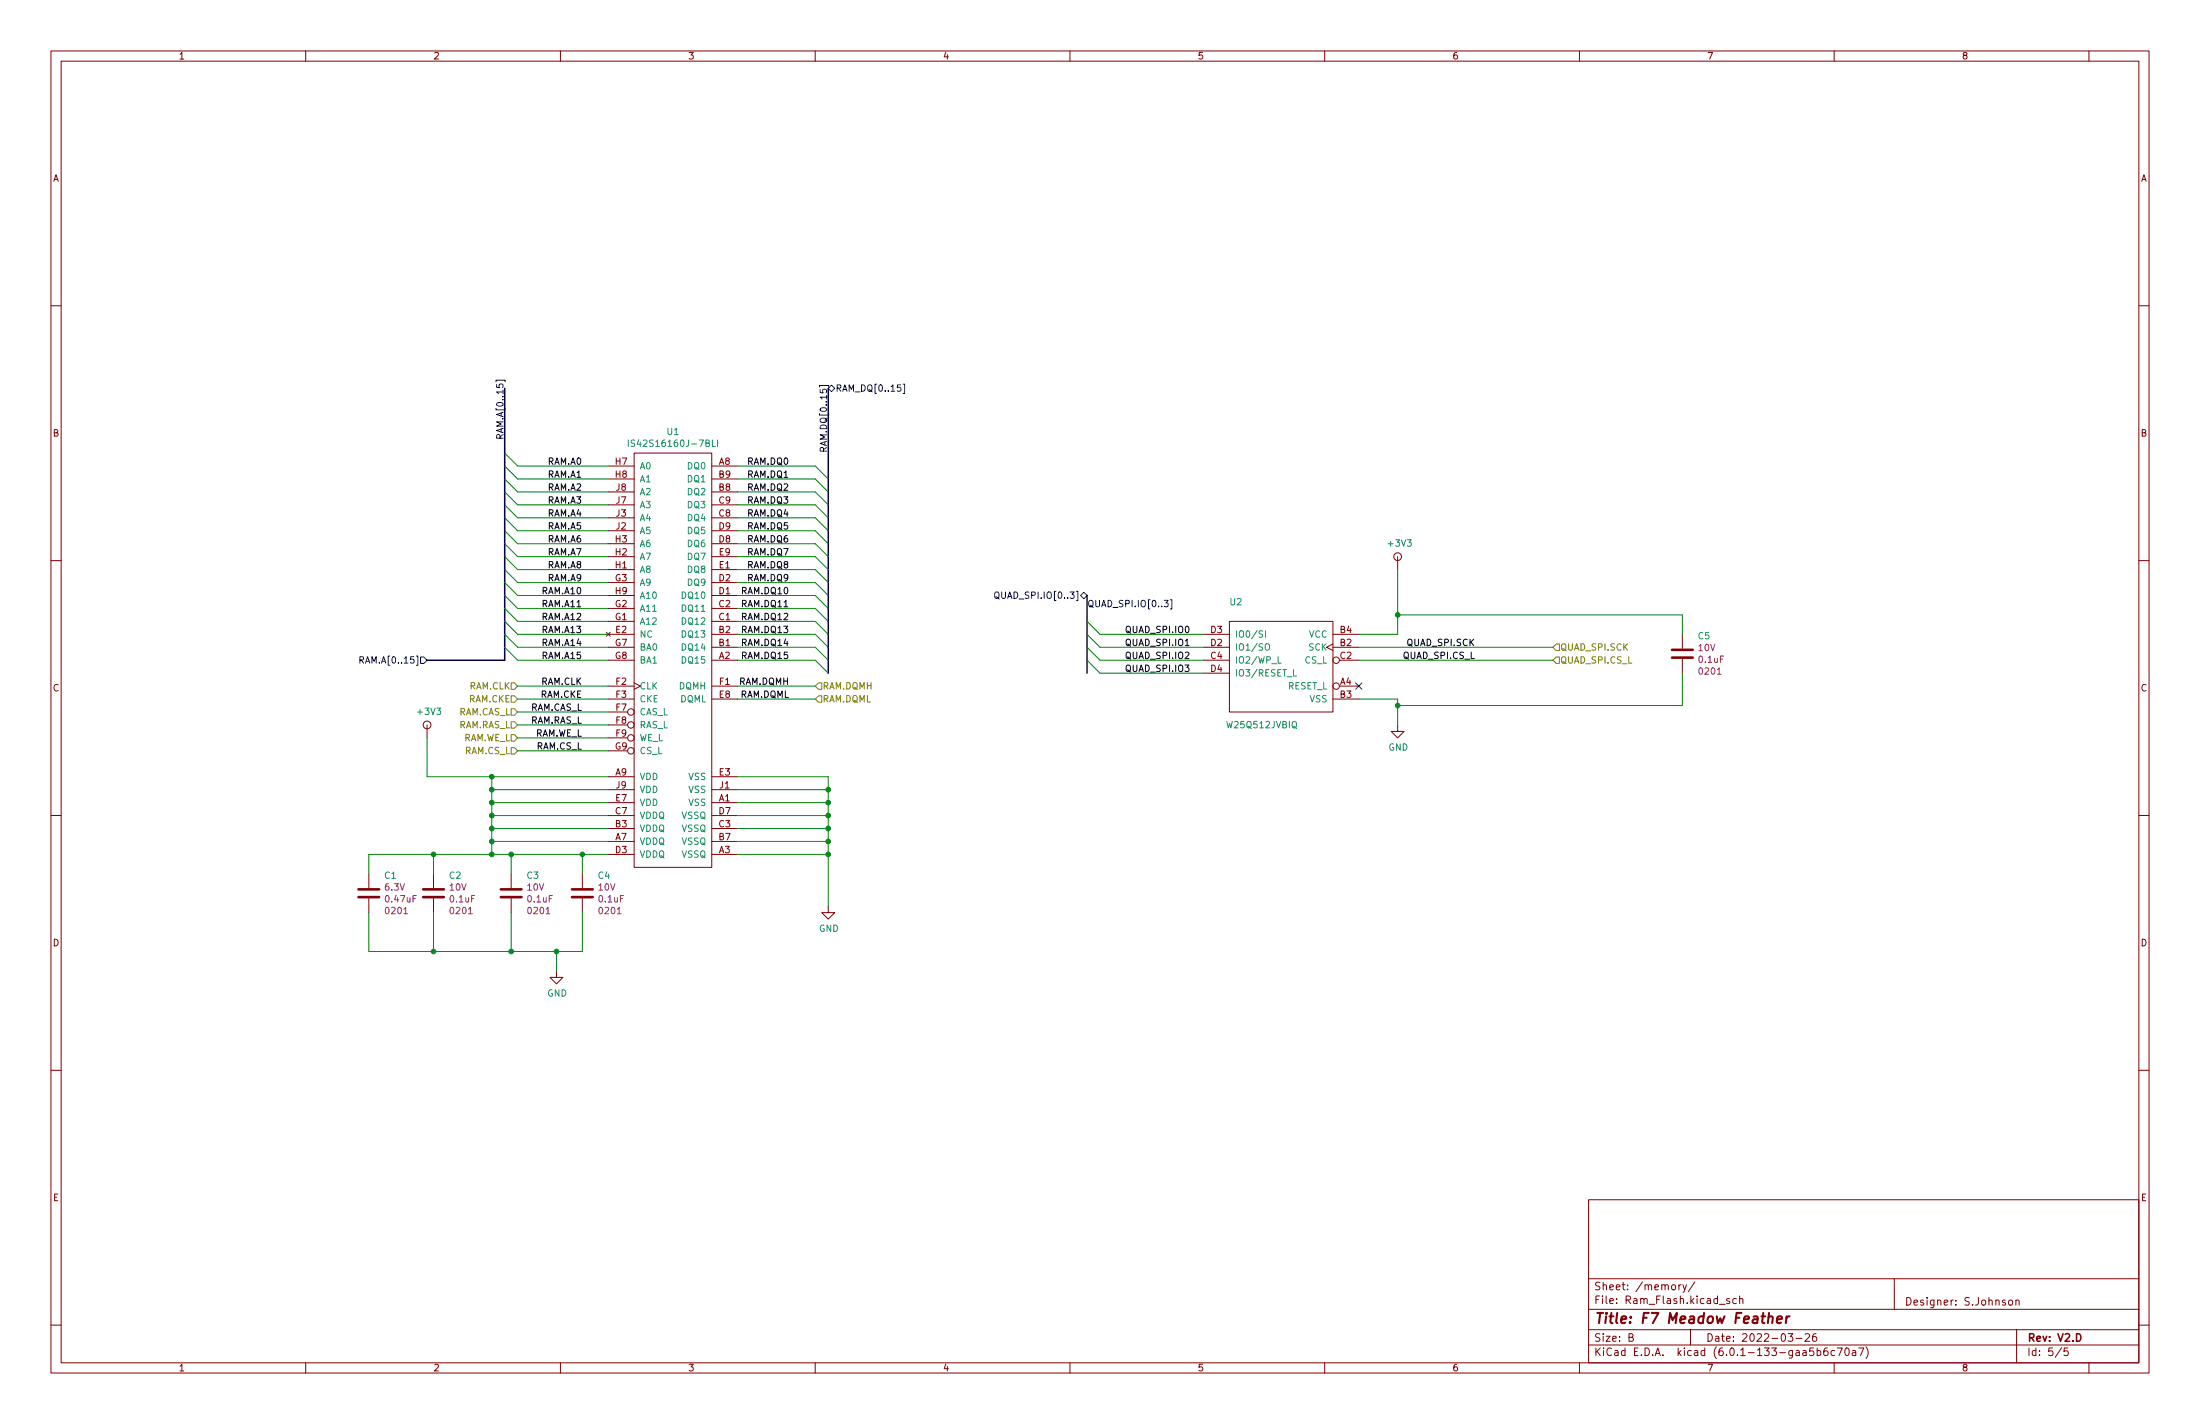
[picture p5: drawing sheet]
<svg xmlns="http://www.w3.org/2000/svg" width="432mm" height="279mm" viewBox="0 0 432 279" stroke-linecap="round" stroke-linejoin="round" font-family="sans-serif">
<g fill="none" stroke="#840000" stroke-width=".2">
<path d="M10 10h411.8v259.4h-411.8zM12 12h407.8v255.4h-407.8zM60 10v2M110 10v2M160 10v2M210 10v2M260 10v2M310 10v2M360 10v2M410 10v2M10 60h2M419.8 60h2"/>
<path d="M119.4 91.4h5.1M119.4 96.5h5.1M119.4 94h5.1M119.4 99.1h5.1M124.5 88.9h15.2v81.3h-15.2zM139.7 91.4h5.1M139.7 96.5h5.1M139.7 94h5.1M139.7 99.1h5.1M10 110h2M119.4 119.4h5.1M119.4 101.6h5.1"/>
<path d="M119.4 116.8h5.1M119.4 114.3h5.1M119.4 106.7h5.1M119.4 104.1h5.1M119.4 111.8h5.1M119.4 109.2h5.1M139.7 119.4h5.1M139.7 101.6h5.1M139.7 116.8h5.1M139.7 114.3h5.1M139.7 106.7h5.1M139.7 104.1h5.1"/>
<path d="M139.7 111.8h5.1M139.7 109.2h5.1M274.3 109.2v2.6M419.8 110h2M119 124.1l.8 .7M119.4 134.6h5.1M119.4 127h5.1M119.4 137.2h5.1M119.4 124.5h5.1M119.4 129.5h5.1M119.4 121.9h5.1M119.4 139.7h3.8"/>
<path d="M119.8 124.1l-.8 .7M124.5 134l1.2 .6-1.2 .7M139.7 134.6h5.1M139.7 127h5.1M139.7 137.2h5.1M139.7 124.5h5.1M139.7 129.5h5.1M139.7 121.9h5.1M236.2 127h5.1M236.2 124.5h5.1M236.2 129.5h5.1M236.2 132.1h5.1"/>
<path d="M241.3 121.9h20.3v17.8h-20.3zM261.6 126.4l-1.3 .6 1.3 .6M261.6 127h5.1M261.6 137.2h5.1M261.6 124.5h5.1M262.9 134.6h3.8M262.9 129.5h3.8M330.2 124.5v2.8M330.2 129.3v2.8M10 160h2M83.8 142.2v2.6M119.4 152.4h5.1"/>
<path d="M119.4 157.5h5.1M119.4 142.2h3.8M119.4 144.8h3.8M119.4 147.3h3.8M119.4 154.9h5.1M139.7 152.4h5.1M139.7 157.5h5.1M139.7 154.9h5.1M274.3 142.2v1.3h1.3l-1.3 1.3-1.3-1.3h1.3M419.8 160h2M72.4 171.5v2.7M72.4 176.3v2.8"/>
<path d="M85.1 171.5v2.7M85.1 176.3v2.8M100.3 171.5v2.7M100.3 176.3v2.8M114.3 171.5v2.7M114.3 176.3v2.8M119.4 160h5.1M119.4 167.6h5.1M119.4 165.1h5.1M119.4 162.6h5.1M139.7 160h5.1M139.7 167.6h5.1"/>
<path d="M139.7 165.1h5.1M139.7 162.6h5.1M162.6 177.8v1.3h1.2l-1.2 1.2-1.3-1.2h1.3M109.2 190.5v1.3h1.3l-1.3 1.2-1.3-1.2h1.3M10 210h2M419.8 210h2M311.8 235.4h108v32h-108zM10 260h2M311.8 256.9h108M311.8 250.9h108M329.5 252.1v1M329.9 252.1l-.2 .1-.2 .2"/>
<path d="M330.3 252.1l.4 1M331 252.1l-.5 1.3-.2 .2M332.7 251.5l-1.3 1.9M337.4 255.9h1.2M339.4 254.9l-.3-.1-.2 .2v.2l.5 .2v.3h-.5M340.8 254.9l-.4-.1-.3 .3 .1 .6h.6M341.4 254.9l.3-.1 .3 .1 .1 .9M341.4 254.3v1.5M371.8 250.9v6M394.4 255.1h.3l.3 .3v.4l-.3 .3-.3-.1-.2-.2zM395.7 255.2l.2-.1h.3l.1 1M395.7 255.1v1"/>
<path d="M419.8 260h2M60 267.4v2M110 267.4v2M160 267.4v2M210 267.4v2M260 267.4v2M310 267.4v2M311.8 263.9h108M311.8 260.9h108M319.7 262.4l.7-.1 .1-.2-.1-.4h-.7v1.5h.6l.3-.3a.39 .39 0 0 0-.4-.5M331.8 260.9v3M350.9 261.7h1l-.5 .5 .4 .2v.6l-.2 .2-.7-.2"/>
<path d="M352.5 262.6h1.2M354.3 261.8l.6-.1 .3 .4-1 1.1h1M355.9 264.5h-.7v.7l.2-.2 .5 .1 .1 .2-.1 .5-.2 .2-.5-.2M356.4 261.7a.6 .6 0 0 0-.7 .6v.6l.2 .2 .4 .1 .2-.2 .1-.5-.2-.2-.4-.1-.3 .3M356.7 265h.4l.3 .3-.2 .6h-.5M356.7 264.5v1.5M358.7 264.5h-.5a1.01 1.01 0 0 0 0 1.5l.5-.2 .1-.5-.3-.3-.4 .1-.2 .2M360 267.4v2M360.1 265h-.4l-.3 .3 .1 .6h.6M360.6 264.5h1l-.7 1.5M362.3 264.5h.1a.8 .8 0 0 1 .6 .7 .8 .8 0 0 1-.6 .8 .99 .99 0 0 1-.1-1.5zM363.6 265h.6v1"/>
<path d="M364.2 265.3l-.5 .1-.2 .2 .2 .4 .5-.1M364.8 264.5h1l-.6 1.5M366.2 264.3a1.72 1.72 0 0 1 0 2.2M395.8 260.9v6.5M404.7 264.4l-1.3 1.9M405.9 264.5h-.7l-.1 .7 .2-.2 .5 .1 .1 .2v.5l-.2 .2-.6-.2M410 267.4v2"/>
<circle cx="274.3" cy="109.2" r=".76"/>
<circle cx="123.8" cy="139.7" r=".63"/>
<circle cx="262.3" cy="134.6" r=".63"/>
<circle cx="262.3" cy="129.5" r=".63"/>
<circle cx="83.8" cy="142.2" r=".76"/>
<circle cx="123.8" cy="144.8" r=".63"/>
<circle cx="123.8" cy="147.3" r=".63"/>
<circle cx="123.8" cy="142.2" r=".63"/>
</g>
<path d="M407.6 261.7a.76 .76 0 0 1 .8 .7 .76 .76 0 0 1-.8 .8z" fill="none" stroke="#840000" stroke-width=".3"/>
<path d="M347.1 258.5a.49 .49 0 0 1 .9 .1l-.2 1M348.8 258.9l1-.2-.1-.3-.6-.1-.3 .3v.9h.8M350.7 258.3l-.2 1.3M351.2 258.3l-.4 .1-.2 .3" fill="none" stroke="#840000" stroke-width=".4"/>
<path d="M328.2 129h4M328.2 127.5h4M70.4 176h4M70.4 174.5h4M83.1 176h4M83.1 174.5h4M98.3 176h4.1M98.3 174.5h4.1M112.3 176h4M112.3 174.5h4" fill="none" stroke="#840000" stroke-width=".51"/>
<path d="M123.3 86.3v1.3M124.6 86.4l-.5-.1-.2 .1v.4l.6 .3 .1 .3-.3 .2-.4-.1M139.8 86.3v1.3h.6M140.8 86.3v1.3M247.8 123.8h-.4l-.2 .1v.3l.5 .3 .1 .3-.2 .2h-.5M248.4 126.5l.2-.2a.43 .43 0 0 1 .6 .4v.5a.42 .42 0 0 1-.5 .4 .42 .42 0 0 1-.4-.4zM248.4 123.8v1.2M250.9 128.8v1.3h.6M253.9 131.4v1.3h.6" fill="none" stroke="#008484" stroke-width=".2"/>
<g fill="none" stroke="#000084" stroke-width=".2">
<path d="M97.3 74.9v-.3h1.9v.3M160.8 75.9v-.3h1.9v.3M161 76.4v.6l.6 .1-.1-.2v-.4l.2-.1h.4l.1 .2-.1 .5M162.6 76.2l.6-.6 .6 .6-.6 .6zM177.3 75.4h.3v1.8h-.3M195.3 116.3l.2-.2a.43 .43 0 0 1 .6 .5v.4a.42 .42 0 0 1-.5 .4 .42 .42 0 0 1-.4-.4zM195.5 117.1l.6 .4M212.1 116.8l.6-.6 .7 .6-.7 .7zM228.5 117.8h.8l-.4 .5 .3 .1v.5l-.2 .2-.5-.2M229.7 117.7h.3v1.8h-.3M70.6 129.5l.6-.1 .1-.4-.7-.2v1.3M70.9 129.5l.5 .6"/>
<path d="M82.5 128.9h.7l.6 .6-.6 .7h-.7zM266.1 134l1.2 1.2M267.3 134l-1.2 1.2"/>
</g>
<path d="M100.3 134h.7l.6 .6-.6 .7h-.7zM100.3 139.1h.7l.6 .6-.6 .6h-.7zM100.3 136.5h.7l.6 .7-.6 .6h-.7zM160.7 136.5h.6v1.3h-.6l-.7-.6zM160.7 134h.6v1.3h-.6l-.7-.7zM305.4 126.4h.7v1.2h-.7l-.6-.6zM305.4 128.9h.7v1.3h-.7l-.6-.7zM100.3 141.6h.7l.6 .6-.6 .7h-.7zM100.3 144.1h.7l.6 .7-.6 .6h-.7zM100.3 146.7h.7l.6 .6-.6 .7h-.7z" fill="none" stroke="#848400" stroke-width=".2"/>
<path d="M99.1 76.2v53.3h-15.3M162.6 76.2v55.9M213.4 116.8v15.3" fill="none" stroke="#000084" stroke-width=".3"/>
<g fill="none" stroke="#008400" stroke-width=".2">
<path d="M99.1 99.1l2.5 2.5h17.8M99.1 96.5l2.5 2.6h17.8M99.1 91.4l2.5 2.6h17.8M99.1 94l2.5 2.5h17.8M99.1 88.9l2.5 2.5h17.8M144.8 99.1h15.2l2.6 2.5M144.8 94h15.2l2.6 2.5M144.8 96.5h15.2l2.6 2.6M144.8 91.4h15.2l2.6 2.6M99.1 116.8l2.5 2.6h17.8M99.1 109.2l2.5 2.6h17.8M99.1 104.1l2.5 2.6h17.8"/>
<path d="M99.1 101.6l2.5 2.5h17.8M99.1 106.7l2.5 2.5h17.8M99.1 111.8l2.5 2.5h17.8M99.1 119.4l2.5 2.5h17.8M99.1 114.3l2.5 2.5h17.8M144.8 119.4h15.2l2.6 2.5M144.8 111.8h15.2l2.6 2.5M144.8 106.7h15.2l2.6 2.5M144.8 101.6h15.2l2.6 2.5M144.8 104.1h15.2l2.6 2.6M144.8 109.2h15.2l2.6 2.6M144.8 114.3h15.2l2.6 2.5"/>
<path d="M144.8 116.8h15.2l2.6 2.6M274.3 111.8v12.7h-7.6M99.1 124.5l2.5 2.5h17.8M99.1 121.9l2.5 2.6h17.8M99.1 127l2.5 2.5h17.8M101.6 137.2h17.8M101.6 139.7h17.8M101.6 134.6h17.8M144.8 127h15.2l2.6 2.5M144.8 124.5h15.2l2.6 2.5M144.8 129.5h15.2l2.6 2.6M144.8 137.2h15.2"/>
<path d="M144.8 134.6h15.2M144.8 121.9h15.2l2.6 2.6M213.4 124.5l2.5 2.5h20.3M213.4 129.5l2.5 2.6h20.3M213.4 121.9l2.5 2.6h20.3M213.4 127l2.5 2.5h20.3M266.7 127h38.1M266.7 129.5h38.1M266.7 137.2h7.6v5M274.3 120.7h55.9v3.8M330.2 132.1v6.3h-55.9M83.8 144.8v7.6h35.6"/>
<path d="M96.5 152.4v15.2M96.5 157.5h22.9M96.5 154.9h22.9M101.6 144.8h17.8M101.6 147.3h17.8M101.6 142.2h17.8M144.8 152.4h17.8v25.4M144.8 157.5h17.8M144.8 154.9h17.8M72.4 179.1v7.6h41.9v-7.6M85.1 167.6v3.9M85.1 179.1v7.6"/>
<path d="M96.5 165.1h22.9M96.5 162.6h22.9M96.5 160h22.9M100.3 167.6v3.9M100.3 179.1v7.6M114.3 167.6v3.9M119.4 167.6h-47v3.9M144.8 167.6h17.8M144.8 165.1h17.8M144.8 162.6h17.8M144.8 160h17.8M109.2 186.7v3.8"/>
</g>
<g fill="#008400" stroke="#008400" stroke-width=".2">
<circle cx="162.6" cy="154.9" r=".46"/>
<circle cx="162.6" cy="157.5" r=".46"/>
<circle cx="162.6" cy="160" r=".46"/>
<circle cx="85.1" cy="167.6" r=".46"/>
<circle cx="96.5" cy="162.6" r=".46"/>
<circle cx="96.5" cy="167.6" r=".46"/>
<circle cx="100.3" cy="167.6" r=".46"/>
<circle cx="96.5" cy="165.1" r=".46"/>
<circle cx="100.3" cy="186.7" r=".46"/>
<circle cx="85.1" cy="186.7" r=".46"/>
<circle cx="109.2" cy="186.7" r=".46"/>
<circle cx="114.3" cy="167.6" r=".46"/>
<circle cx="162.6" cy="165.1" r=".46"/>
<circle cx="162.6" cy="167.6" r=".46"/>
<circle cx="162.6" cy="162.6" r=".46"/>
<circle cx="96.5" cy="154.9" r=".46"/>
<circle cx="96.5" cy="152.4" r=".46"/>
<circle cx="96.5" cy="160" r=".46"/>
<circle cx="96.5" cy="157.5" r=".46"/>
<circle cx="274.3" cy="120.7" r=".46"/>
<circle cx="274.3" cy="138.4" r=".46"/>
</g>
<text font-size="2.8" fill="#840000" x="312.8" y="259.7">Title: F7 Meadow Feather</text>
<g font-size="2.1" fill="#840000">
<text x="312.8" y="255.9">File: Ram_Flash.kicad_sch</text>
<text x="312.8" y="253.2">Sheet: /memory/</text>
<text x="373.8" y="256.1">Designer: S.Johnson</text>
<text x="312.8" y="263.2">Size: B</text>
<text x="334.8" y="263.2">Date: 2022-03-26</text>
<text x="397.8" y="263.2">Rev: V2.D</text>
<text x="312.8" y="266">KiCad E.D.A. kicad (6.0.1-133-gaa5b6c70a7)</text>
<text x="397.8" y="266">Id: 5/5</text>
</g>
<g font-size="1.8" fill="#840000">
<text x="35" y="11.7">1</text>
<text x="85" y="11.7">2</text>
<text x="135" y="11.7">3</text>
<text x="185" y="11.7">4</text>
<text x="235" y="11.7">5</text>
<text x="285" y="11.7">6</text>
<text x="335" y="11.7">7</text>
<text x="385" y="11.7">8</text>
<text x="10.3" y="35.6">A</text>
<text x="420.1" y="35.6">A</text>
<text x="10.3" y="85.7">B</text>
<text x="420.1" y="85.7">B</text>
<text x="120.8" y="91.2">H7</text>
<text x="120.8" y="93.7">H8</text>
<text x="141.1" y="91.2">A8</text>
<text x="141.1" y="93.7">B9</text>
<text x="120.9" y="101.3">J3</text>
<text x="120.9" y="98.8">J7</text>
<text x="120.9" y="96.3">J8</text>
<text x="141.1" y="96.3">B8</text>
<text x="141.1" y="101.3">C8</text>
<text x="141.1" y="98.8">C9</text>
<text x="120.8" y="106.4">H3</text>
<text x="120.9" y="103.9">J2</text>
<text x="141.1" y="106.4">D8</text>
<text x="141.1" y="103.9">D9</text>
<text x="120.8" y="111.5">H1</text>
<text x="120.8" y="109">H2</text>
<text x="141.2" y="111.5">E1</text>
<text x="141.2" y="109">E9</text>
<text x="120.7" y="119.1">G2</text>
<text x="120.7" y="114">G3</text>
<text x="120.8" y="116.6">H9</text>
<text x="141.1" y="119.1">C2</text>
<text x="141.1" y="116.6">D1</text>
<text x="141.1" y="114">D2</text>
<text x="120.7" y="121.7">G1</text>
<text x="120.8" y="124.2">E2</text>
<text x="141.1" y="124.2">B2</text>
<text x="141.1" y="121.7">C1</text>
<text x="237.6" y="124.2">D3</text>
<text x="263" y="124.2">B4</text>
<text x="120.7" y="126.7">G7</text>
<text x="120.7" y="129.3">G8</text>
<text x="141.1" y="129.3">A2</text>
<text x="141.1" y="126.7">B1</text>
<text x="237.6" y="129.3">C4</text>
<text x="237.6" y="126.7">D2</text>
<text x="237.6" y="131.8">D4</text>
<text x="263" y="126.7">B2</text>
<text x="263" y="129.3">C2</text>
<text x="10.3" y="135.6">C</text>
<text x="120.9" y="134.4">F2</text>
<text x="120.9" y="136.9">F3</text>
<text x="141.2" y="136.9">E8</text>
<text x="141.2" y="134.4">F1</text>
<text x="263" y="134.4">A4</text>
<text x="263" y="136.9">B3</text>
<text x="420.1" y="135.6">C</text>
<text x="120.9" y="139.4">F7</text>
<text x="120.9" y="142">F8</text>
<text x="120.7" y="147.1">G9</text>
<text x="120.9" y="144.5">F9</text>
<text x="120.8" y="152.1">A9</text>
<text x="120.9" y="154.7">J9</text>
<text x="141.2" y="152.1">E3</text>
<text x="141.3" y="154.7">J1</text>
<text x="120.8" y="159.8">C7</text>
<text x="120.8" y="157.2">E7</text>
<text x="141.1" y="159.8">D7</text>
<text x="141.1" y="157.2">A1</text>
<text x="120.8" y="164.8">A7</text>
<text x="120.8" y="162.3">B3</text>
<text x="120.8" y="167.4">D3</text>
<text x="141.1" y="167.4">A3</text>
<text x="141.1" y="164.8">B7</text>
<text x="141.1" y="162.3">C3</text>
<text x="10.3" y="185.7">D</text>
<text x="420.1" y="185.7">D</text>
<text x="10.4" y="235.7">E</text>
<text x="420.2" y="235.7">E</text>
<text x="35" y="269.1">1</text>
<text x="85" y="269.1">2</text>
<text x="135" y="269.1">3</text>
<text x="185" y="269.1">4</text>
<text x="235" y="269.1">5</text>
<text x="285" y="269.1">6</text>
<text x="335" y="269.1">7</text>
<text x="385" y="269.1">8</text>
</g>
<g font-size="1.8" fill="#000084">
<text x="163.9" y="76.8">RAM_DQ[0..15]</text>
<text x="98.8" y="86.4" transform="rotate(-90 98.8 86.4)">RAM.A[0..15]</text>
<text x="162.3" y="88.9" transform="rotate(-90 162.3 88.9)">RAM.DQ[0..15]</text>
<text x="196.5" y="117.5">QUAD_SPI.IO[0..3]</text>
<text x="213.4" y="119.1">QUAD_SPI.IO[0..3]</text>
<text x="71.5" y="130.2">RAM.A[0..15]</text>
</g>
<g font-size="1.8" fill="#008484">
<text x="124.5" y="87.7">IS42S16160J-7BLI</text>
<text x="130.9" y="85.3">U1</text>
<text x="125.5" y="92.1">A0</text>
<text x="125.5" y="94.6">A1</text>
<text x="135" y="92.1">DQ0</text>
<text x="135" y="94.6">DQ1</text>
<text x="125.5" y="99.7">A3</text>
<text x="125.5" y="97.2">A2</text>
<text x="135" y="97.2">DQ2</text>
<text x="135" y="99.7">DQ3</text>
<text x="125.5" y="107.3">A6</text>
<text x="125.5" y="104.8">A5</text>
<text x="125.5" y="102.2">A4</text>
<text x="135" y="102.2">DQ4</text>
<text x="135" y="107.3">DQ6</text>
<text x="135" y="104.8">DQ5</text>
<text x="272.6" y="107.2">+3V3</text>
<text x="125.5" y="112.4">A8</text>
<text x="125.5" y="109.9">A7</text>
<text x="135" y="112.4">DQ8</text>
<text x="135" y="109.9">DQ7</text>
<text x="125.5" y="114.9">A9</text>
<text x="125.5" y="117.5">A10</text>
<text x="134.1" y="117.5">DQ10</text>
<text x="135" y="114.9">DQ9</text>
<text x="241.4" y="118.7">U2</text>
<text x="125.5" y="125.1">NC</text>
<text x="125.5" y="122.6">A12</text>
<text x="125.5" y="120">A11</text>
<text x="134.1" y="125.1">DQ13</text>
<text x="134.1" y="122.6">DQ12</text>
<text x="134.1" y="120">DQ11</text>
<text x="242.3" y="125.1">IO0/SI</text>
<text x="256.9" y="125.1">VCC</text>
<text x="333.3" y="125.4">C5</text>
<text x="125.5" y="127.6">BA0</text>
<text x="125.5" y="130.2">BA1</text>
<text x="134.1" y="130.2">DQ15</text>
<text x="134.1" y="127.6">DQ14</text>
<text x="242.3" y="130.2">IO2/WP_L</text>
<text x="242.3" y="127.6">IO1/SO</text>
<text x="256.1" y="130.2">CS_L</text>
<text x="256.9" y="127.6">SCK</text>
<text x="125.5" y="135.3">CLK</text>
<text x="125.5" y="137.8">CKE</text>
<text x="133.3" y="135.3">DQMH</text>
<text x="133.5" y="137.8">DQML</text>
<text x="242.3" y="132.7">IO3/RESET_L</text>
<text x="252.6" y="135.3">RESET_L</text>
<text x="257.1" y="137.8">VSS</text>
<text x="82.1" y="140.3">+3V3</text>
<text x="125.5" y="140.3">CAS_L</text>
<text x="125.5" y="142.9">RAS_L</text>
<text x="241" y="142.9">W25Q512JVBIQ</text>
<text x="125.5" y="145.4">WE_L</text>
<text x="125.5" y="148">CS_L</text>
<text x="272.5" y="147.3">GND</text>
<text x="125.5" y="153">VDD</text>
<text x="125.5" y="155.6">VDD</text>
<text x="135.1" y="153">VSS</text>
<text x="135.1" y="155.6">VSS</text>
<text x="125.5" y="160.7">VDDQ</text>
<text x="125.5" y="158.1">VDD</text>
<text x="133.8" y="160.7">VSSQ</text>
<text x="135.1" y="158.1">VSS</text>
<text x="125.5" y="165.7">VDDQ</text>
<text x="125.5" y="163.2">VDDQ</text>
<text x="133.8" y="165.7">VSSQ</text>
<text x="133.8" y="163.2">VSSQ</text>
<text x="75.5" y="172.4">C1</text>
<text x="88.2" y="172.4">C2</text>
<text x="103.4" y="172.4">C3</text>
<text x="117.4" y="172.4">C4</text>
<text x="125.5" y="168.3">VDDQ</text>
<text x="133.8" y="168.3">VSSQ</text>
<text x="160.7" y="182.8">GND</text>
<text x="107.4" y="195.5">GND</text>
</g>
<g font-size="1.8">
<text x="107.5" y="93.7">RAM.A1</text>
<text x="107.5" y="91.2">RAM.A0</text>
<text x="146.8" y="91.2">RAM.DQ0</text>
<text x="146.8" y="93.7">RAM.DQ1</text>
<text x="107.5" y="101.3">RAM.A4</text>
<text x="107.5" y="96.3">RAM.A2</text>
<text x="107.5" y="98.8">RAM.A3</text>
<text x="146.8" y="101.3">RAM.DQ4</text>
<text x="146.8" y="96.3">RAM.DQ2</text>
<text x="146.8" y="98.8">RAM.DQ3</text>
<text x="107.5" y="103.9">RAM.A5</text>
<text x="107.5" y="106.4">RAM.A6</text>
<text x="146.8" y="103.9">RAM.DQ5</text>
<text x="146.8" y="106.4">RAM.DQ6</text>
<text x="107.5" y="109">RAM.A7</text>
<text x="107.5" y="111.5">RAM.A8</text>
<text x="146.8" y="111.5">RAM.DQ8</text>
<text x="146.8" y="109">RAM.DQ7</text>
<text x="106.5" y="116.6">RAM.A10</text>
<text x="106.5" y="119.1">RAM.A11</text>
<text x="107.5" y="114">RAM.A9</text>
<text x="145.8" y="116.6">RAM.DQ10</text>
<text x="145.8" y="119.1">RAM.DQ11</text>
<text x="146.8" y="114">RAM.DQ9</text>
<text x="106.5" y="121.7">RAM.A12</text>
<text x="106.5" y="124.2">RAM.A13</text>
<text x="145.8" y="121.7">RAM.DQ12</text>
<text x="145.8" y="124.2">RAM.DQ13</text>
<text x="221.3" y="124.2">QUAD_SPI.IO0</text>
<text x="106.5" y="126.7">RAM.A14</text>
<text x="106.5" y="129.3">RAM.A15</text>
<text x="145.8" y="129.3">RAM.DQ15</text>
<text x="145.8" y="126.7">RAM.DQ14</text>
<text x="221.3" y="129.3">QUAD_SPI.IO2</text>
<text x="221.3" y="131.8">QUAD_SPI.IO3</text>
<text x="221.3" y="126.7">QUAD_SPI.IO1</text>
<text x="275.5" y="129.3">QUAD_SPI.CS_L</text>
<text x="276.3" y="126.7">QUAD_SPI.SCK</text>
<text x="106" y="136.9">RAM.CKE</text>
<text x="106.1" y="134.4">RAM.CLK</text>
<text x="145" y="134.4">RAM.DQMH</text>
<text x="145.2" y="136.9">RAM.DQML</text>
<text x="104" y="139.4">RAM.CAS_L</text>
<text x="104" y="142">RAM.RAS_L</text>
<text x="104.9" y="144.5">RAM.WE_L</text>
<text x="105.3" y="147.1">RAM.CS_L</text>
</g>
<g font-size="1.8" fill="#848400">
<text x="306.2" y="127.6">QUAD_SPI.SCK</text>
<text x="306.2" y="130.2">QUAD_SPI.CS_L</text>
<text x="92" y="137.8">RAM.CKE</text>
<text x="92.1" y="135.3">RAM.CLK</text>
<text x="161.4" y="137.8">RAM.DQML</text>
<text x="161.4" y="135.3">RAM.DQMH</text>
<text x="89.9" y="140.3">RAM.CAS_L</text>
<text x="89.9" y="142.9">RAM.RAS_L</text>
<text x="90.8" y="145.4">RAM.WE_L</text>
<text x="91.2" y="148">RAM.CS_L</text>
</g>
<g font-size="1.8" fill="#840084">
<text x="333.4" y="127.7">10V</text>
<text x="333.5" y="130">0.1uF</text>
<text x="333.7" y="132.4">0201</text>
<text x="75.6" y="174.7">6.3V</text>
<text x="75.8" y="177">0.47uF</text>
<text x="75.8" y="179.3">0201</text>
<text x="88.3" y="174.7">10V</text>
<text x="88.4" y="177">0.1uF</text>
<text x="88.5" y="179.3">0201</text>
<text x="103.5" y="174.7">10V</text>
<text x="103.7" y="177">0.1uF</text>
<text x="103.8" y="179.3">0201</text>
<text x="117.5" y="174.7">10V</text>
<text x="117.6" y="177">0.1uF</text>
<text x="117.8" y="179.3">0201</text>
</g>
</svg>
